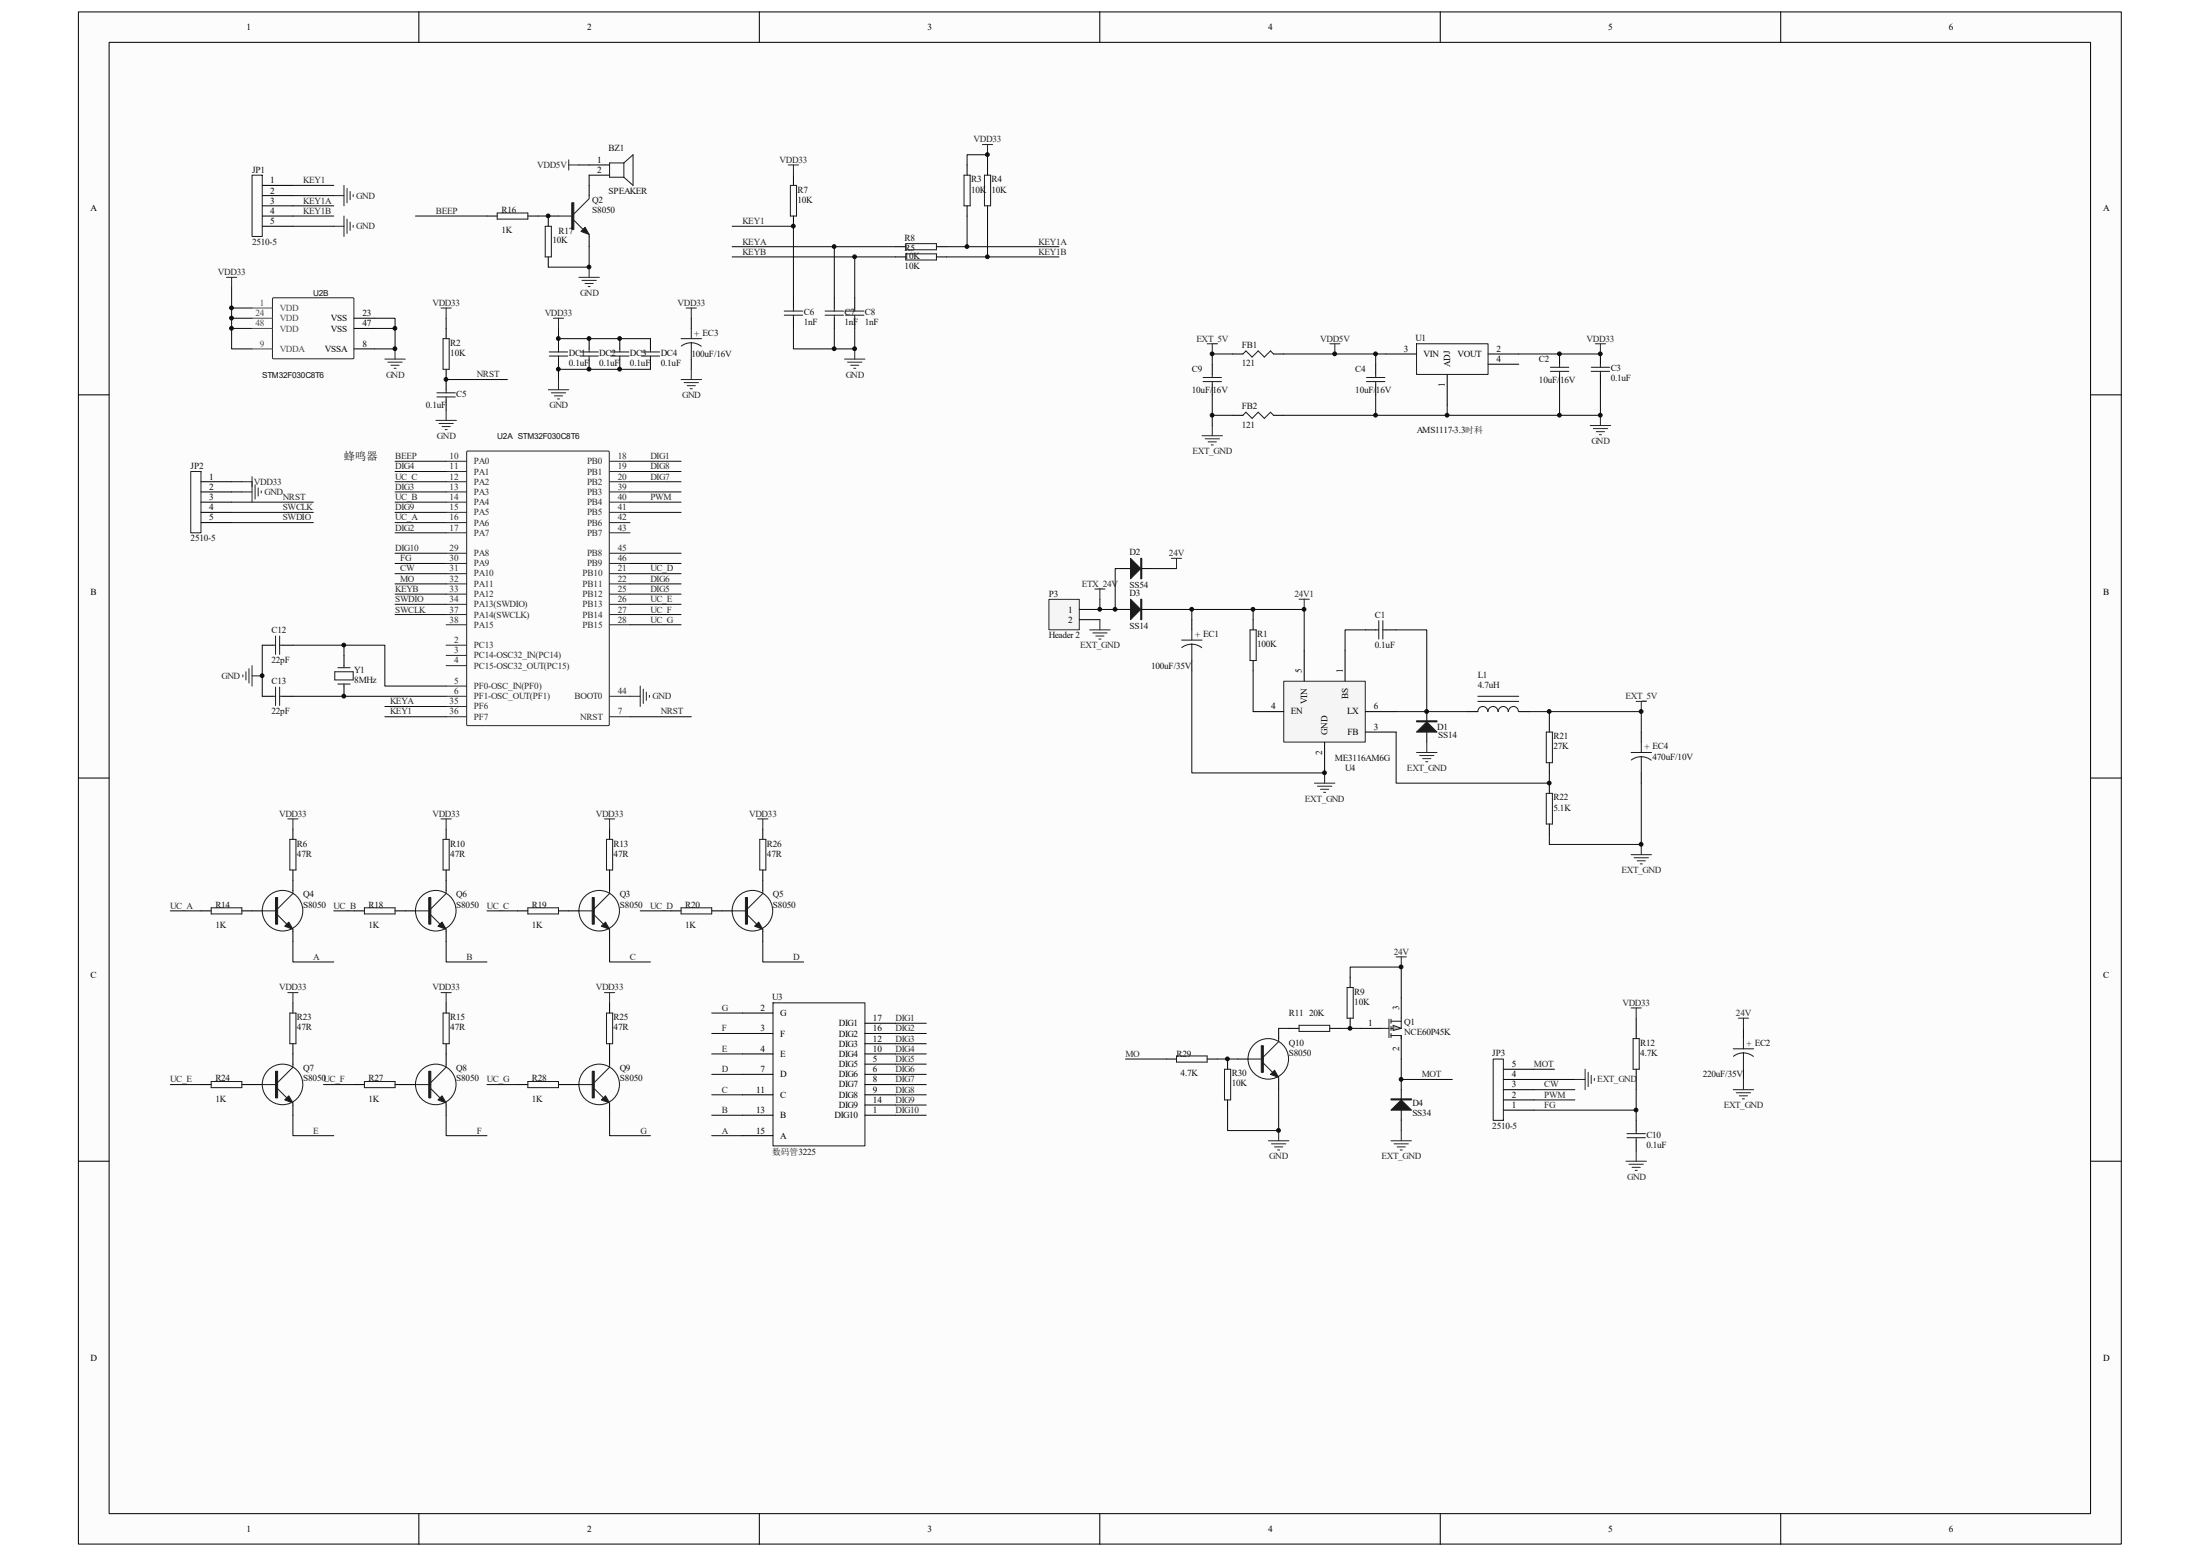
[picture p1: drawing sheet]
<svg xmlns="http://www.w3.org/2000/svg" width="297mm" height="210mm" viewBox="0 0 297 210" stroke-linecap="round" stroke-linejoin="round" font-family="sans-serif">
<path d="M10.6 1.7h275.8v206.7h-275.8z" fill="#fcfcfc"/>
<path d="M10.6 1.6h275.8v206.8h-275.8z" fill="none" stroke="#000" stroke-width=".14"/>
<path d="M14.8 5.8h267.4v198.5h-267.4z" fill="#fcfcfc"/>
<g fill="none" stroke="#000" stroke-width=".14">
<path d="M14.7 5.7h267.5v198.6h-267.5zM56.5 1.6v4.1M102.5 1.6v4.1M148.5 1.6v4.1M194.4 1.6v4.1M240.4 1.6v4.1M35.4 25h4.1M35.4 26.4h4.1M35.4 27.8h4.1M35.4 29.2h4.1M35.4 30.5h4.1M65.7 29.2h1.4"/>
<path d="M71.3 29.2h1.3M74 34.7v1.4M75.4 29.2h-1.4v1.3M79.5 25v1.4M79.5 31.9v1.4M79.5 22.3h2.8M79.5 23.6h2.8M107.1 23.6v1.4M107.1 29.2v1.3M120.9 34.7h1.4M120.9 33.3h1.4M126.4 34.7h1.4"/>
<path d="M126.4 33.3h1.4M130.6 22.3v1.3M130.6 27.8v1.4M133.3 22.3v1.3M133.3 27.8v1.4M10.6 53.3h4.1M47.8 43h2.8M47.8 44.3h2.8M47.8 47.1h2.8M60.2 44.3v1.4M60.2 49.8v2.8M60.2 54v1.4"/>
<path d="M75.4 45.7v1.4M75.4 48.5v1.3M79.5 45.7v1.4M79.5 48.5v1.3M83.7 45.7v1.4M83.7 48.5v1.3M87.8 45.7v1.4M87.8 48.5v1.3M93.3 43v1.3M93.3 48.5v1.3M107.1 40.2v1.4M107.1 43v1.3"/>
<path d="M112.6 40.2v1.4M112.6 43v1.3M115.4 40.2v1.4M115.4 43v1.3M282.3 53.3h4.1M27.1 65h4.2M27.1 66.4h4.2M27.1 67.8h4.2M27.1 69.2h4.2M27.1 70.5h4.2M35.4 87.1h1.4M35.4 94h1.4"/>
<path d="M38.2 87.1h1.3M38.2 94h1.3M46.4 88.5v1.3M46.4 92.6v1.4M151.2 82.3h1.4M154 82.3h1.4M10.6 105h4.1M39.5 111.9v1.4M39.5 117.4v2.8M60.2 111.9v1.4M60.2 117.4v2.8M82.3 111.9v1.4"/>
<path d="M82.3 117.4v2.8M103 111.9v1.4M103 117.4v2.8M282.3 105h4.1M34 122.9h1.4M39.5 125.7v1.4M39.5 135.4v1.3M54.7 122.9h1.4M60.2 125.7v1.4M60.2 135.4v1.3M76.8 122.9h1.4M82.3 125.7v1.4"/>
<path d="M82.3 135.4v1.3M97.5 122.9h1.3M100.2 136.7h4.2M100.2 139.5h4.2M103 125.7v1.4M116.8 138.1h4.1M116.8 139.5h4.1M10.6 156.7h4.1M34 146.4h1.4M39.5 140.9v2.7M39.5 149.1v1.4M54.7 146.4h1.4"/>
<path d="M60.2 140.9v2.7M60.2 149.1v1.4M76.8 146.4h1.4M82.3 140.9v2.7M82.3 149.1v1.4M100.2 142.3h4.2M100.2 145h4.2M100.2 147.8h4.2M100.2 150.5h4.2M100.2 153.3h4.2M116.8 142.3h4.1M116.8 145h4.1"/>
<path d="M116.8 143.6h4.1M116.8 147.8h4.1M116.8 150.5h4.1M116.8 140.9h4.1M116.8 146.4h4.1M116.8 149.1h4.1M282.3 156.7h4.1M56.5 204.3v4.1M102.5 204.3v4.1M148.5 204.3v4.1M194.4 204.3v4.1M240.4 204.3v4.1"/>
</g>
<g fill="none" stroke="#1c1c1c" stroke-width=".14">
<path d="M34 23.6h1.4v8.3h-1.4zM67.1 28.7h4.2v.9h-4.2zM73.6 30.5h.8v4.2h-.8zM75.4 29.2h2.1M77.5 29.7l1.2 1.3M79.5 26.4v.4l-2 2.1M79.5 31.6v.3M84.2 22l1.3-1.1v4.1l-1.3-1.1M84.2 22v1.9M84.2 22h-1.9v1.9h1.9M106.7 25h.8v4.2h-.8zM122.3 32.9h4.1v.8h-4.1z"/>
<path d="M122.3 34.3h4.1v.8h-4.1zM130.1 23.6h.9v4.2h-.9zM132.9 23.6h.8v4.2h-.8zM59 53.6h2.5M59 53h2.5M59.8 45.7h.8v4.1h-.8zM60.2 52.6v.4M60.2 53.6v.4M74.2 48.1h2.4M74.2 47.5h2.4M75.4 47.1v.4M75.4 48.1v.4"/>
<path d="M78.3 48.1h2.5M78.3 47.5h2.5M79.5 47.1v.4M79.5 48.1v.4M82.4 48.1h2.5M82.4 47.5h2.5M83.7 47.1v.4M83.7 48.1v.4M86.6 48.1h2.5M86.6 47.5h2.5M87.8 47.1v.4M87.8 48.1v.4"/>
<path d="M91.9 45.7h2.8M93.3 44.3v1.4M93.3 46.3v2.2M93.3 46.3a2.2 2.2 0 0 1 1.4 .4M93.3 46.3a2.18 2.18 0 0 0-1.3 .4M105.9 42.5h2.5M105.9 42h2.5M107.1 41.6v.4M107.1 42.5v.5M111.4 42.5h2.5M111.4 42h2.5M112.6 41.6v.4"/>
<path d="M112.6 42.5v.5M114.2 42.5h2.4M114.2 42h2.4M115.4 41.6v.4M115.4 42.5v.5M25.8 63.6h1.3v8.3h-1.3zM36.8 87.1h.4M36.8 94h.4M37.2 85.8v2.5M37.2 92.7v2.5M37.8 87.1h.4M37.8 85.8v2.5"/>
<path d="M37.8 92.7v2.5M37.8 94h.4M45.2 90.7h2.5v1.1h-2.5zM45.6 90.1h1.7M45.6 92.3h1.7M46.4 89.8v.3M46.4 92.3v.3M39.1 113.3h.9v4.1h-.9zM59.8 113.3h.8v4.1h-.8zM81.9 113.3h.8v4.1h-.8zM102.6 113.3h.8v4.1h-.8zM35.4 122.9h2.1"/>
<path d="M37.5 123.5l1.2 1.2M39.1 136.7h.9v4.2h-.9zM39.5 120.2v.4l-2 2.1M39.5 125.4v.3M56.1 122.9h2.1M58.2 123.5l1.2 1.2M59.8 136.7h.8v4.2h-.8zM60.2 120.2v.4l-2 2.1M60.2 125.4v.3M78.2 122.9h2M80.2 123.5l1.3 1.2M81.9 136.7h.8v4.2h-.8z"/>
<path d="M82.3 120.2v.4l-2.1 2.1M82.3 125.4v.3M98.8 122.9h2.1M100.9 123.5l1.3 1.2M103 120.2v.4l-2.1 2.1M103 125.4v.3M104.4 135.4h12.4v19.3h-12.4zM35.4 146.4h2.1M37.5 146.9l1.2 1.3M39.5 143.6v.4l-2 2.1M39.5 148.9v.2M56.1 146.4h2.1"/>
<path d="M58.2 146.9l1.2 1.3M60.2 143.6v.4l-2 2.1M60.2 148.9v.2M78.2 146.4h2M80.2 146.9l1.3 1.3M82.3 143.6v.4l-2.1 2.1M82.3 148.9v.2"/>
<circle cx="38.1" cy="122.9" r="2.74"/>
<circle cx="58.8" cy="122.9" r="2.74"/>
<circle cx="80.9" cy="122.9" r="2.74"/>
<circle cx="101.6" cy="122.9" r="2.74"/>
<circle cx="38.1" cy="146.4" r="2.74"/>
<circle cx="58.8" cy="146.4" r="2.74"/>
<circle cx="80.9" cy="146.4" r="2.74"/>
</g>
<g fill="none" stroke="#262626" stroke-width=".14">
<path d="M132.6 19.5h1.4M133.3 19.5v1.4M30.6 37.4h1.4M31.3 37.4v1.4M45.1 26.4h1.3M45.1 30.5h1.3M46.4 25v2.8M46.4 29.2v2.7M46.9 25.4v2M46.9 29.6v1.9M47.3 25.8v1.2M47.3 30v1.1"/>
<path d="M47.7 26.3v.2M47.7 30.4v.3M76.8 22.3h1.4M76.8 21.6v1.4M78.2 37.4h2.7M78.6 37.8h1.9M79 38.3h1.1M79.4 38.7h.3M79.5 36.1v1.3M106.4 22.3h1.4M107.1 22.3v1.3M52 48.5h2.7"/>
<path d="M52.4 48.9h1.9M52.8 49.3h1.1M53.2 49.7h.3M53.3 47.1v1.4M58.9 56.7h2.7M59.3 57.2h1.9M59.5 41.6h1.4M59.7 57.6h1.1M60.1 58h.3M60.2 41.6v1.4M60.2 55.4v1.3M74 52.6h2.8"/>
<path d="M74.4 53h2M74.7 43h1.4M74.8 53.4h1.2M75.3 53.8h.2M75.4 43v1.3M75.4 51.2v1.4M91.9 51.2h2.8M92.4 51.6h1.9M92.6 41.6h1.4M92.8 52.1h1.1M93.2 52.5h.3M93.3 41.6v1.4"/>
<path d="M93.3 49.8v1.4M114 48.5h2.8M114.4 48.9h2M114.8 49.3h1.1M115.3 49.7h.2M115.4 47.1v1.4M32.6 65h1.4M32.6 66.4h1.4M34 64.3v3.5M34.4 65.4v2M34.9 65.8v1.2M35.3 66.3v.2"/>
<path d="M32.8 91.1v.3M33.2 90.7v1.1M33.6 90.3v1.9M34 89.8v2.8M34 91.2h1.4M85.1 94h1.3M86.4 92.6v2.8M86.8 93v1.9M87.3 93.4v1.1M87.7 93.8v.3M38.9 110.5h1.3M39.5 110.5v1.4"/>
<path d="M59.5 110.5h1.4M60.2 110.5v1.4M81.6 110.5h1.4M82.3 110.5v1.4M102.3 110.5h1.4M103 110.5v1.4M38.9 134h1.3M39.5 134v1.4M59.5 134h1.4M60.2 134v1.4M81.6 134h1.4M82.3 134v1.4"/>
</g>
<g fill="none" stroke="#0e0e0e" stroke-width=".14">
<path d="M31.3 38.8v8.3h2.7M39.5 25h5.6M39.5 26.4h5.6M39.5 27.8h5.6M39.5 29.2h5.6M39.5 30.5h5.6M56.1 29.2h9.6M72.6 29.2h1.4M78.2 22.3h1.3M79.5 33.3v2.8h-5.5M79.5 23.6v1.4M98.8 30.5h8.3v9.7"/>
<path d="M98.8 33.3h22.1M98.8 34.7h22.1M112.6 33.3v6.9M115.4 34.7v5.5M127.8 33.3h15.2M127.8 34.7h15.2M130.6 22.3v-1.4h2.7v1.4M130.6 29.2v4.1M133.3 29.2v5.5M31.3 44.3h2.7M31.3 43h2.7M31.3 41.6h2.7"/>
<path d="M50.6 43h2.7v4.1h-2.7M50.6 44.3h2.7M60.2 43v1.3M60.2 51.2h8.3M75.4 44.3v1.4h12.4M87.8 49.8h-12.4v1.4M107.1 44.3v2.8h5.5M112.6 44.3v2.8h2.8v-2.8M31.3 66.4h1.3M31.3 65h1.3M31.3 67.8h11M31.3 69.2h11"/>
<path d="M31.3 70.5h11M53.3 66.4h6.9M53.3 65h6.9M53.3 67.8h6.9M53.3 69.2h6.9M53.3 70.5h6.9M53.3 71.9h6.9M53.3 74.7h6.9M53.3 62.3h6.9M53.3 63.6h6.9M53.3 76.1h6.9M53.3 78.8h6.9"/>
<path d="M53.3 77.4h6.9M85.1 66.4h6.8M85.1 65h6.8M85.1 62.3h6.8M85.1 63.6h6.8M85.1 76.1h6.8M85.1 78.8h6.8M85.1 77.4h6.8M35.4 87.1v6.9M39.5 87.1h12.5v5.5h8.2M39.5 94h20.7M46.4 87.1v1.4"/>
<path d="M52 95.4h8.2M53.3 81.6h6.9M53.3 82.9h6.9M53.3 80.2h6.9M85.1 96.7h8.2M85.1 81.6h6.8M85.1 80.2h6.8M39.5 127.1v2.7h5.6M45.1 122.9h2.7M60.2 127.1v2.7h5.5M65.7 122.9h4.2M82.3 127.1v2.7h5.5"/>
<path d="M86.4 122.9h4.2M96.1 139.5h4.1M96.1 136.7h4.1M103 127.1v2.7h5.5M120.9 139.5h4.1M120.9 138.1h4.1M39.5 150.5v2.8h5.6M43.7 146.4h4.1M60.2 150.5v2.8h5.5M65.7 146.4h4.2M82.3 150.5v2.8h5.5M96.1 147.8h4.1"/>
<path d="M96.1 153.3h4.1M96.1 145h4.1M96.1 150.5h4.1M96.1 142.3h4.1M120.9 146.4h4.1M120.9 147.8h4.1M120.9 145h4.1M120.9 150.5h4.1M120.9 142.3h4.1M120.9 140.9h4.1M120.9 143.6h4.1M120.9 149.1h4.1"/>
</g>
<g fill="none" stroke="#292929" stroke-width=".14">
<path d="M36.8 40.2h10.9v8.2h-10.9zM60.2 62.3h2.8M60.2 63.6h2.8M60.2 65h2.8M60.2 66.4h2.8M60.2 67.8h2.8M60.2 69.2h2.8M60.2 70.5h2.8M60.2 71.9h2.8M60.2 74.7h2.8M60.2 76.1h2.8M60.2 77.4h2.8"/>
<path d="M60.2 78.8h2.8M63 60.9h19.2v37h-19.2zM82.3 62.3h2.8M82.3 63.6h2.8M82.3 65h2.8M82.3 66.4h2.8M82.3 67.8h2.8M82.3 69.2h2.8M82.3 70.5h2.8M82.3 71.9h2.8M82.3 74.7h2.8M82.3 76.1h2.8"/>
<path d="M82.3 77.4h2.8M82.3 78.8h2.8M60.2 80.2h2.8M60.2 81.6h2.8M60.2 82.9h2.8M60.2 84.3h2.8M60.2 87.1h2.8M60.2 88.5h2.8M60.2 89.8h2.8M60.2 94h2.8M60.2 96.7h2.8M60.2 92.6h2.8"/>
<path d="M60.2 95.4h2.8M82.3 80.2h2.8M82.3 81.6h2.8M82.3 82.9h2.8M82.3 84.3h2.8M82.3 94h2.8M82.3 96.7h2.8"/>
</g>
<path d="M34 41.6h2.8M34 43h2.8M34 44.3h2.8M34 47.1h2.8" fill="none" stroke="#4c4c4c" stroke-width=".14"/>
<g fill="#1c1c1c" stroke="#1c1c1c" stroke-width=".14">
<path d="M78.4 31.2l.6-.5 .5 .9z"/>
<path d="M81.2 125l.5-.5 .6 .9z"/>
<path d="M39 124.5l.5 .9-1.1-.4z"/>
<path d="M101.9 125l.5-.5 .6 .9z"/>
<path d="M59.1 125l.6-.5 .5 .9z"/>
<path d="M39 147.9l.5 1-1.1-.4z"/>
<path d="M59.1 148.5l.6-.6 .5 1z"/>
<path d="M81.7 147.9l.6 1-1.1-.4z"/>
<path d="M152.6 80.9l1.4 1.4-1.4 1.3z"/>
<path d="M77.2 27.4h.3v3.6h-.3z" fill-rule="evenodd"/>
<path d="M80 121.2h.2v3.5h-.2z" fill-rule="evenodd"/>
<path d="M37.2 121.2h.3v3.5h-.3z" fill-rule="evenodd"/>
<path d="M100.6 121.2h.3v3.5h-.3z" fill-rule="evenodd"/>
<path d="M57.9 121.2h.3v3.5h-.3z" fill-rule="evenodd"/>
<path d="M37.2 144.6h.3v3.6h-.3z" fill-rule="evenodd"/>
<path d="M57.9 144.6h.3v3.6h-.3z" fill-rule="evenodd"/>
<path d="M80 144.6h.2v3.6h-.2z" fill-rule="evenodd"/>
<path d="M154 80.9h.1v2.7h-.1z" fill-rule="evenodd"/>
</g>
<path d="M173.4 92h10.9v8.2h-10.9z" fill="#f5f5f5"/>
<path d="M147.8 79.5h1.4M148.5 79.5v1.4M158.1 75.4h1.4M158.8 75.4v1.3M173.3 91.9h11v8.3h-11z" fill="none" stroke="#262626" stroke-width=".14"/>
<g fill="none" stroke="#000" stroke-width=".14">
<path d="M160.9 83.6v1.4M160.9 89.2v1.3M169.2 96h4.1M169.2 83.6v1.4M169.2 89.2v1.3M176.1 87.8v4.1M181.6 87.8v4.1M184.3 96h4.2M184.3 98.8h4.2M184.3 85h1.4M187.1 85h1.4M192.6 96v1.4"/>
<path d="M192.6 98.8v1.4M198.1 96h1.4M205 96h1.4M209.2 97.4v1.4M221.6 98.8v1.4M178.8 100.2v4.1M209.2 102.9v1.4M209.2 105.7v1.4M209.2 111.2v1.4M221.6 104.3v1.4"/>
</g>
<g fill="none" stroke="#1c1c1c" stroke-width=".14">
<path d="M159.5 86.4h2.8M160.9 85v1.4M160.9 86.9v2.3M160.9 86.9a2.2 2.2 0 0 1 1.3 .5M160.9 86.9a2.18 2.18 0 0 0-1.4 .5M168.8 85h.8v4.2h-.8zM185.7 85h.4M186.1 83.8v2.5M186.7 85h.4M186.7 83.8v2.5M199.5 94.7h5.5M199.5 94h5.5"/>
<path d="M200.9 96a.67 .67 0 0 0-.7-.6 .67 .67 0 0 0-.7 .6M202.2 96a.67 .67 0 0 0-.6-.6 .67 .67 0 0 0-.7 .6M203.6 96a.67 .67 0 0 0-.7-.6 .67 .67 0 0 0-.6 .6M205 96a.67 .67 0 0 0-.7-.6 .67 .67 0 0 0-.6 .6M208.8 98.8h.8v4.1h-.8zM208.8 107.1h.8v4.1h-.8zM220.2 101.6h2.8M221.6 100.2v1.4M221.6 102.1v2.2M221.6 102.1a2.2 2.2 0 0 1 1.3 .5M221.6 102.1a2.18 2.18 0 0 0-1.4 .5"/>
</g>
<path d="M155.4 82.3h20.7v5.5M160.9 90.5v13.8h17.9M169.2 82.3v1.3M169.2 90.5v5.5M184.3 85h-2.7v2.8M188.5 85h4.1v11M188.5 98.8v6.9h20.7v-1.4M188.5 96h9.6M206.4 96h2.8v1.4M209.2 96h12.4v2.8M221.6 105.7v8.3h-12.4v-1.4" fill="none" stroke="#0e0e0e" stroke-width=".14"/>
<g fill="#1c1c1c" stroke="#1c1c1c" stroke-width=".14">
<path d="M191.2 98.8l1.4-1.4 1.4 1.4z"/>
<path d="M191.2 97.3h2.8v.1h-2.8z" fill-rule="evenodd"/>
</g>
<path d="M141.6 80.9h4.1v4.1h-4.1z" fill="#f5f5f5"/>
<g fill="none" stroke="#262626" stroke-width=".14">
<path d="M162.3 58.8h2.7M162.7 59.2h1.9M163 46.4h1.3M163.1 59.6h1.1M163.7 46.4v1.4M163.7 57.4v1.4M163.5 60.1h.3M141.6 80.9h4.1v4.1h-4.1zM147.1 85h2.8M147.5 85.4h2M147.9 85.8h1.1M148.4 86.3h.2"/>
<path d="M148.5 83.6v1.4M175.4 80.9h1.4M176.1 80.9v1.4M220.9 94.7h1.4M221.6 94.7v1.3M177.5 105.7h2.7M177.9 106.1h1.9M178.3 106.5h1.1M178.7 106.9h.3M178.8 104.3v1.4M191.2 101.6h2.8M191.7 102h1.9"/>
<path d="M192.1 102.4h1.1M192.5 102.8h.3M192.6 100.2v1.4M220.2 115.4h2.8M220.6 115.8h1.9M221 116.2h1.1M221.4 116.6h.3M221.6 114v1.4M220.2 136h1.4M220.9 136v1.4M234.7 137.4h1.4M235.4 137.4v1.4"/>
<path d="M171.2 154h2.8M171.7 154.4h1.9M172.1 154.8h1.1M172.5 155.2h.3M172.6 152.6v1.4M234 147.1h2.8M234.4 147.5h1.9M234.8 147.9h1.1M235.2 148.3h.3M235.4 145.7v1.4"/>
</g>
<g fill="none" stroke="#000" stroke-width=".14">
<path d="M163.7 49.2v1.3M163.7 51.9v1.4M166.4 47.8h1.4M166.4 56.1h1.4M171.9 47.8h1.4M171.9 56.1h1.4M151.2 76.7h1.4M154 76.7h1.4M145.7 82.3h2.8M145.7 83.6h2.8M27.1 122.9h1.4M32.6 122.9h1.4"/>
<path d="M47.8 122.9h1.4M53.3 122.9h1.4M69.9 122.9h1.4M75.4 122.9h1.4M90.6 122.9h1.3M96.1 122.9h1.4M172.6 138.8v1.4M174 138.8h1.4M179.5 138.8h1.4M182.3 131.9v1.4M182.3 137.4v1.4M183.7 138.8h2.7"/>
<path d="M189.2 134.7v2.7M220.9 137.4v2.8M235.4 138.8v1.4M27.1 146.4h1.4M32.6 146.4h1.4M47.8 146.4h1.4M53.3 146.4h1.4M69.9 146.4h1.4M75.4 146.4h1.4M157.5 142.9h1.3M163 142.9h1.3M165.7 142.9v1.4"/>
<path d="M165.7 148.5v1.3M167.1 142.9h1.4M172.6 145.7v1.4M189.2 140.2v2.7M189.2 147.1v1.4M189.2 149.8v1.4M203 149.8h4.1M203 148.5h4.1M203 147.1h4.1M203 145.7h4.1M203 144.3h4.1M220.9 144.3v2.8"/>
<path d="M235.4 144.3v1.4"/>
</g>
<g fill="none" stroke="#1c1c1c" stroke-width=".14">
<path d="M162.4 51.5h2.5M162.4 51h2.5M163.7 50.5v.5M163.7 51.5v.4M167.8 47.8l.4-.4 .8 .8 .9-.8 .8 .8 .8-.8 .4 .4M167.8 56.1l.4-.5 .8 .9 .9-.9 .8 .9 .8-.9 .4 .5M28.5 122.5h4.1v.9h-4.1zM49.2 122.5h4.1v.9h-4.1zM71.3 122.5h4.1v.9h-4.1zM91.9 122.5h4.2v.9h-4.2zM175.4 138.4h4.1v.8h-4.1zM181.9 133.3h.8v4.1h-.8z"/>
<path d="M186.4 138.8h1.1M187.5 137.6v2.4M187.8 139.8h1.4v.4M187.8 137.8h1.4M187.8 137.6v.5M187.8 138.5v.6M187.8 139.5v.5M189.2 137.4v1.4h-1.4M28.5 146h4.1v.8h-4.1zM49.2 146h4.1v.8h-4.1zM71.3 146h4.1v.8h-4.1zM158.8 142.5h4.2v.9h-4.2z"/>
<path d="M165.3 144.3h.8v4.2h-.8zM168.5 142.9h2.1M170.6 143.5l1.2 1.2M172.6 140.2v.4l-2 2.1M172.6 145.4v.3M201.6 142.9h1.4v8.3h-1.4zM220.5 140.2h.8v4.1h-.8zM234 141.6h2.8M235.4 142.1a2.18 2.18 0 0 1 1.3 .5M235.4 142.1a2.18 2.18 0 0 0-1.4 .5M235.4 140.2v1.4M235.4 142.1v2.2"/>
<circle cx="171.2" cy="142.9" r="2.74"/>
</g>
<g fill="none" stroke="#0e0e0e" stroke-width=".14">
<path d="M163.7 53.3v2.8h2.7M163.7 56.1v1.3M166.4 47.8h-2.7v1.4M173.3 47.8h13.8M85.1 74.7h6.8M85.1 67.8h6.8M151.2 76.7h-.6v5.6M155.4 76.7h3.4M52 96.7h8.2M85.1 82.9h6.8M85.1 84.3h6.8M148.5 80.9v1.4h2.7"/>
<path d="M160.9 82.3v1.3M23 122.9h4.1M172.6 138.8h1.4M180.9 138.8h2.8M23 146.4h4.1M151.9 142.9h5.6M164.3 142.9h2.8M172.6 147.1v5.5h-6.9v-2.8M189.2 145.7h6.9M189.2 142.9v4.2M189.2 151.2v1.4M207.1 144.3h2.8"/>
<path d="M207.1 145.7h5.5M207.1 147.1h5.5M207.1 148.5h5.5"/>
</g>
<g fill="#1c1c1c" stroke="#1c1c1c" stroke-width=".14">
<path d="M152.6 75.4l1.4 1.3-1.4 1.4z"/>
<path d="M172.1 144.5l.5 .9-1.1-.4z"/>
<path d="M187.8 149.8l1.4-1.3 1.4 1.3z"/>
<path d="M154 75.4h.1v2.7h-.1z" fill-rule="evenodd"/>
<path d="M170.3 141.1h.3v3.6h-.3z" fill-rule="evenodd"/>
<path d="M187.8 148.3h2.8v.2h-2.8z" fill-rule="evenodd"/>
</g>
<path d="M188.1 138.4l1.1 .4-1.1 .3z" fill="#c0c0c0" stroke="#1c1c1c" stroke-width=".14"/>
<path d="M173.3 56.1h12.4M185.7 53.3v2.8h9.7M185.7 47.8v1.4M205 47.8h11.1M210.5 51.9v4.2M216.1 51.9v4.2h-20.7v-1.4M85.1 69.2h6.8M182.3 131.9v-1.4h6.9v4.2M207.1 149.8h13.8v1.4M220.9 147.1v2.7" fill="none" stroke="#0e0e0e" stroke-width=".14"/>
<g fill="none" stroke="#262626" stroke-width=".14">
<path d="M179.5 46.4h1.4M180.2 46.4v1.4M214.7 57.4h2.7M215.1 57.8h1.9M215.4 46.4h1.4M215.5 58.3h1.1M215.9 58.7h.3M216.1 46.4v1.4M216.1 56.1v1.3M188.5 129.1h1.4M189.2 129.1v1.4M187.8 154h2.8"/>
<path d="M188.2 154.4h1.9M188.6 154.8h1.1M189 155.2h.3M189.2 152.6v1.4M212.6 145.7h1.4M214 144.3v2.8M214.4 144.7v2M214.8 145.1v1.2M215.2 145.6v.2M219.5 156.7h2.8M219.9 157.1h2M220.3 157.6h1.1"/>
<path d="M220.8 158h.2M220.9 155.4v1.3"/>
</g>
<path d="M185.7 49.2v1.3M185.7 51.9v1.4M187.1 47.8h4.1M195.4 50.5v4.2M200.9 47.8h4.1M200.9 49.2h4.1M210.5 47.8v1.4M210.5 50.5v1.4M216.1 47.8v1.4M216.1 50.5v1.4M220.9 151.2v1.4M220.9 154v1.4" fill="none" stroke="#000" stroke-width=".14"/>
<g fill="none" stroke="#1c1c1c" stroke-width=".14">
<path d="M184.5 51.5h2.5M184.5 51h2.5M185.7 50.5v.5M185.7 51.5v.4M191.2 46.4h9.7v4.1h-9.7zM209.3 50.1h2.5M209.3 49.6h2.5M210.5 49.2v.4M210.5 50.1v.4M214.8 50.1h2.5M214.8 49.6h2.5M216.1 49.2v.4"/>
<path d="M216.1 50.1v.4M219.7 153h2.4M219.7 153.6h2.4M220.9 152.6v.4M220.9 153.6v.4"/>
</g>
<g fill="#0e0e0e" stroke="#0e0e0e" stroke-width=".14">
<circle cx="31.2" cy="44.3" r=".26"/>
<circle cx="31.2" cy="42.9" r=".26"/>
<circle cx="31.2" cy="41.6" r=".26"/>
<circle cx="35.4" cy="91.2" r=".26"/>
<circle cx="46.4" cy="94" r=".26"/>
<circle cx="46.4" cy="87.1" r=".26"/>
<circle cx="53.3" cy="47.1" r=".26"/>
<circle cx="53.3" cy="44.3" r=".26"/>
<circle cx="60.2" cy="51.2" r=".26"/>
<circle cx="74" cy="29.1" r=".26"/>
<circle cx="75.4" cy="49.8" r=".26"/>
<circle cx="75.4" cy="45.7" r=".26"/>
<circle cx="79.5" cy="49.8" r=".26"/>
<circle cx="79.5" cy="45.7" r=".26"/>
<circle cx="79.5" cy="36" r=".26"/>
<circle cx="83.7" cy="49.8" r=".26"/>
<circle cx="83.7" cy="45.7" r=".26"/>
<circle cx="107.1" cy="30.5" r=".26"/>
<circle cx="112.6" cy="47.1" r=".26"/>
<circle cx="112.6" cy="33.3" r=".26"/>
<circle cx="115.4" cy="47.1" r=".26"/>
<circle cx="115.4" cy="34.7" r=".26"/>
<circle cx="130.5" cy="33.3" r=".26"/>
<circle cx="133.3" cy="34.7" r=".26"/>
<circle cx="133.3" cy="20.9" r=".26"/>
<circle cx="148.5" cy="82.2" r=".26"/>
<circle cx="150.5" cy="82.2" r=".26"/>
<circle cx="160.9" cy="82.2" r=".26"/>
<circle cx="163.6" cy="56" r=".26"/>
<circle cx="163.6" cy="47.8" r=".26"/>
<circle cx="165.7" cy="142.9" r=".26"/>
<circle cx="169.2" cy="82.2" r=".26"/>
<circle cx="172.6" cy="152.6" r=".26"/>
<circle cx="176" cy="82.2" r=".26"/>
<circle cx="178.8" cy="104.3" r=".26"/>
<circle cx="180.2" cy="47.8" r=".26"/>
<circle cx="182.3" cy="138.8" r=".26"/>
<circle cx="185.7" cy="56" r=".26"/>
<circle cx="185.7" cy="47.8" r=".26"/>
<circle cx="189.2" cy="145.7" r=".26"/>
<circle cx="189.2" cy="130.5" r=".26"/>
<circle cx="192.6" cy="96" r=".26"/>
<circle cx="195.4" cy="56" r=".26"/>
<circle cx="209.1" cy="105.7" r=".26"/>
<circle cx="209.1" cy="96" r=".26"/>
<circle cx="210.5" cy="56" r=".26"/>
<circle cx="210.5" cy="47.8" r=".26"/>
<circle cx="216" cy="56" r=".26"/>
<circle cx="216" cy="47.8" r=".26"/>
<circle cx="220.9" cy="149.8" r=".26"/>
<circle cx="221.6" cy="114" r=".26"/>
<circle cx="221.6" cy="96" r=".26"/>
</g>
<text font-size="1.5" fill="#0e0e0e" x="46.4" y="62.1">蜂鸣器</text>
<g font-size="1.2">
<text x="33.3" y="4.1">1</text>
<text x="79.2" y="4.1">2</text>
<text x="125.2" y="4.1">3</text>
<text x="171.2" y="4.1">4</text>
<text x="217.1" y="4.1">5</text>
<text x="263.1" y="4.1">6</text>
<text x="80.6" y="22">1</text>
<text x="80.6" y="23.4">2</text>
<text x="12.2" y="28.5">A</text>
<text x="36.5" y="24.7">1</text>
<text x="36.5" y="26.1">2</text>
<text x="36.5" y="27.5">3</text>
<text x="36.5" y="28.9">4</text>
<text x="283.9" y="28.5">A</text>
<text x="36.5" y="30.3">5</text>
<text x="43.9" y="47.5">VSSA</text>
<text x="44.7" y="43.3">VSS</text>
<text x="44.7" y="44.7">VSS</text>
<text x="48.9" y="42.7">23</text>
<text x="48.9" y="44">47</text>
<text x="48.9" y="46.8">8</text>
<text x="189.5" y="47.5">3</text>
<text x="202" y="47.5">2</text>
<text x="192.2" y="48.2">VIN</text>
<text x="195.1" y="52.3" transform="rotate(-90 195.1 52.3)">1</text>
<text x="195.8" y="49.6" transform="rotate(-90 195.8 49.6)">ADJ</text>
<text x="196.8" y="48.2">VOUT</text>
<text x="202" y="48.9">4</text>
<text x="28.2" y="64.7">1</text>
<text x="28.2" y="66.1">2</text>
<text x="28.2" y="67.5">3</text>
<text x="28.2" y="68.9">4</text>
<text x="28.2" y="70.2">5</text>
<text x="12.2" y="80.3">B</text>
<text x="144.2" y="82.7">1</text>
<text x="283.9" y="80.3">B</text>
<text x="144.2" y="84">2</text>
<text x="171.6" y="95.8">4</text>
<text x="175.8" y="90.8" transform="rotate(-90 175.8 90.8)">5</text>
<text x="176.5" y="95.1" transform="rotate(-90 176.5 95.1)">VIN</text>
<text x="181.3" y="90.8" transform="rotate(-90 181.3 90.8)">1</text>
<text x="182" y="94.4" transform="rotate(-90 182 94.4)">BS</text>
<text x="185.5" y="95.8">6</text>
<text x="174.3" y="96.4">EN</text>
<text x="178.5" y="101.9" transform="rotate(-90 178.5 101.9)">2</text>
<text x="179.2" y="99.2" transform="rotate(-90 179.2 99.2)">GND</text>
<text x="181.9" y="96.4">LX</text>
<text x="181.9" y="99.2">FB</text>
<text x="185.5" y="98.5">3</text>
<text x="12.2" y="132">C</text>
<text x="283.9" y="132">C</text>
<text x="102.7" y="136.4">2</text>
<text x="105.3" y="137.1">G</text>
<text x="117.9" y="137.8">17</text>
<text x="188.9" y="136.3" transform="rotate(-90 188.9 136.3)">3</text>
<text x="102.7" y="141.9">4</text>
<text x="102.7" y="139.2">3</text>
<text x="105.3" y="142.7">E</text>
<text x="105.3" y="139.9">F</text>
<text x="113.2" y="138.5">DIG1</text>
<text x="113.2" y="139.9">DIG2</text>
<text x="113.2" y="142.7">DIG4</text>
<text x="113.2" y="141.3">DIG3</text>
<text x="117.9" y="143.3">5</text>
<text x="117.9" y="139.2">16</text>
<text x="117.9" y="141.9">10</text>
<text x="117.9" y="140.6">12</text>
<text x="184.7" y="138.5">1</text>
<text x="188.9" y="141.9" transform="rotate(-90 188.9 141.9)">2</text>
<text x="102.1" y="147.5">11</text>
<text x="102.7" y="144.7">7</text>
<text x="105.3" y="145.4">D</text>
<text x="105.3" y="148.2">C</text>
<text x="113.2" y="144">DIG5</text>
<text x="113.2" y="145.4">DIG6</text>
<text x="113.2" y="146.8">DIG7</text>
<text x="113.2" y="148.2">DIG8</text>
<text x="113.2" y="149.6">DIG9</text>
<text x="117.9" y="144.7">6</text>
<text x="117.9" y="146.1">8</text>
<text x="117.9" y="147.5">9</text>
<text x="117.9" y="148.8">14</text>
<text x="204.1" y="149.6">1</text>
<text x="204.1" y="148.2">2</text>
<text x="204.1" y="146.8">3</text>
<text x="204.1" y="145.4">4</text>
<text x="204.1" y="144">5</text>
<text x="102.1" y="150.2">13</text>
<text x="102.1" y="153">15</text>
<text x="105.3" y="150.9">B</text>
<text x="105.3" y="153.7">A</text>
<text x="112.6" y="150.9">DIG10</text>
<text x="117.9" y="150.2">1</text>
<text x="12.2" y="183.7">D</text>
<text x="283.9" y="183.7">D</text>
<text x="33.3" y="206.8">1</text>
<text x="79.2" y="206.8">2</text>
<text x="125.2" y="206.8">3</text>
<text x="171.2" y="206.8">4</text>
<text x="217.1" y="206.8">5</text>
<text x="263.1" y="206.8">6</text>
</g>
<g font-size="1.2" fill="#0e0e0e">
<text x="34" y="23.4">JP1</text>
<text x="82.2" y="20.4">BZ1</text>
<text x="67.7" y="28.7">R16</text>
<text x="80" y="27.3">Q2</text>
<text x="80" y="28.7">S8050</text>
<text x="82.2" y="26.2">SPEAKER</text>
<text x="107.7" y="26">R7</text>
<text x="107.7" y="27.3">10K</text>
<text x="131.1" y="24.6">R3</text>
<text x="131.1" y="26">10K</text>
<text x="133.9" y="24.6">R4</text>
<text x="133.9" y="26">10K</text>
<text x="34" y="33">2510-5</text>
<text x="67.7" y="31.5">1K</text>
<text x="74.6" y="32.9">10K</text>
<text x="75.4" y="31.6">R17</text>
<text x="122.1" y="33.8">R5</text>
<text x="122.1" y="32.5">R8</text>
<text x="122.1" y="34.9">10K</text>
<text x="122.1" y="36.3">10K</text>
<text x="60.8" y="46.7">R2</text>
<text x="93.7" y="45.4">+ EC3</text>
<text x="108.5" y="42.5">C6</text>
<text x="108.5" y="43.9">1nF</text>
<text x="114" y="42.5">C7</text>
<text x="114" y="43.9">1nF</text>
<text x="116.8" y="42.5">C8</text>
<text x="116.8" y="43.9">1nF</text>
<text x="167.6" y="46.9">FB1</text>
<text x="191.1" y="46">U1</text>
<text x="60.8" y="48">10K</text>
<text x="61.6" y="53.6">C5</text>
<text x="76.8" y="48">DC1</text>
<text x="76.8" y="49.4">0.1uF</text>
<text x="80.9" y="48">DC2</text>
<text x="80.9" y="49.4">0.1uF</text>
<text x="85" y="48">DC3</text>
<text x="85" y="49.4">0.1uF</text>
<text x="89.2" y="48">DC4</text>
<text x="89.2" y="49.4">0.1uF</text>
<text x="93.3" y="48.2">100uF/16V</text>
<text x="160.9" y="50.2">C9</text>
<text x="160.9" y="53">10uF/16V</text>
<text x="167.6" y="49.4">121</text>
<text x="183" y="50.2">C4</text>
<text x="183" y="53">10uF/16V</text>
<text x="207.8" y="48.9">C2</text>
<text x="207.8" y="51.6">10uF/16V</text>
<text x="217.5" y="50.1">C3</text>
<text x="217.5" y="51.5">0.1uF</text>
<text x="57.5" y="55.1">0.1uF</text>
<text x="167.6" y="55.2">FB2</text>
<text x="167.6" y="57.7">121</text>
<text x="191.3" y="58.5">AMS1117-3.3时科</text>
<text x="25.7" y="63.3">JP2</text>
<text x="25.7" y="73">2510-5</text>
<text x="152.5" y="74.9">D2</text>
<text x="141.6" y="80.6">P3</text>
<text x="152.5" y="80.4">D3</text>
<text x="152.5" y="79.3">SS54</text>
<text x="185.6" y="83.4">C1</text>
<text x="36.7" y="85.4">C12</text>
<text x="36.7" y="89.5">22pF</text>
<text x="141.6" y="86.1">Header 2</text>
<text x="152.5" y="84.9">SS14</text>
<text x="161.3" y="86.1">+ EC1</text>
<text x="169.7" y="86">R1</text>
<text x="169.7" y="87.3">100K</text>
<text x="185.6" y="87.5">0.1uF</text>
<text x="36.7" y="92.3">C13</text>
<text x="47.8" y="90.8">Y1</text>
<text x="47.8" y="92.2">8MHz</text>
<text x="155.4" y="90.3">100uF/35V</text>
<text x="199.5" y="91.5">L1</text>
<text x="199.5" y="92.9">4.7uH</text>
<text x="36.7" y="96.4">22pF</text>
<text x="194" y="98.5">D1</text>
<text x="194.1" y="99.6">SS14</text>
<text x="209.7" y="99.7">R21</text>
<text x="209.7" y="101.1">27K</text>
<text x="222" y="101.3">+ EC4</text>
<text x="180.2" y="102.7">ME3116AM6G</text>
<text x="181.6" y="104">U4</text>
<text x="223.1" y="102.5">470uF/10V</text>
<text x="209.7" y="108">R22</text>
<text x="209.7" y="109.4">5.1K</text>
<text x="40.1" y="114.3">R6</text>
<text x="40.1" y="115.6">47R</text>
<text x="60.8" y="114.3">R10</text>
<text x="60.8" y="115.6">47R</text>
<text x="82.8" y="114.3">R13</text>
<text x="82.8" y="115.6">47R</text>
<text x="103.5" y="114.3">R26</text>
<text x="103.5" y="115.6">47R</text>
<text x="29.1" y="122.5">R14</text>
<text x="29.1" y="125.3">1K</text>
<text x="40.9" y="121.1">Q4</text>
<text x="40.9" y="122.5">S8050</text>
<text x="49.7" y="122.5">R18</text>
<text x="49.7" y="125.3">1K</text>
<text x="61.6" y="121.1">Q6</text>
<text x="61.6" y="122.5">S8050</text>
<text x="71.8" y="122.5">R19</text>
<text x="71.8" y="125.3">1K</text>
<text x="83.7" y="121.1">Q3</text>
<text x="83.7" y="122.5">S8050</text>
<text x="92.5" y="122.5">R20</text>
<text x="92.5" y="125.3">1K</text>
<text x="104.4" y="121.1">Q5</text>
<text x="104.4" y="122.5">S8050</text>
<text x="40.1" y="137.7">R23</text>
<text x="60.8" y="137.7">R15</text>
<text x="82.8" y="137.7">R25</text>
<text x="104.2" y="134.9">U3</text>
<text x="174" y="137.1">R11 20K</text>
<text x="182.8" y="134.2">R9</text>
<text x="182.8" y="135.6">10K</text>
<text x="40.1" y="139.1">47R</text>
<text x="60.8" y="139.1">47R</text>
<text x="82.8" y="139.1">47R</text>
<text x="158.8" y="142.7">R29</text>
<text x="174" y="141.1">Q10</text>
<text x="174" y="142.5">S8050</text>
<text x="189.6" y="138.4">Q1</text>
<text x="189.6" y="139.7">NCE60P45K</text>
<text x="201.5" y="142.5">JP3</text>
<text x="221.4" y="141.1">R12</text>
<text x="221.4" y="142.5">4.7K</text>
<text x="235.8" y="141.3">+ EC2</text>
<text x="29.1" y="146">R24</text>
<text x="29.1" y="148.7">1K</text>
<text x="40.9" y="144.6">Q7</text>
<text x="40.9" y="146">S8050UC_F</text>
<text x="49.7" y="146">R27</text>
<text x="49.7" y="148.7">1K</text>
<text x="61.6" y="144.6">Q8</text>
<text x="61.6" y="146">S8050</text>
<text x="71.8" y="146">R28</text>
<text x="71.8" y="148.7">1K</text>
<text x="83.7" y="144.6">Q9</text>
<text x="83.7" y="146">S8050</text>
<text x="159.4" y="145.3">4.7K</text>
<text x="166.3" y="145.3">R30</text>
<text x="166.3" y="146.6">10K</text>
<text x="190.7" y="149.3">D4</text>
<text x="229.9" y="145.4">220uF/35V</text>
<text x="104.2" y="155.9">数码管3225</text>
<text x="190.7" y="150.7">SS34</text>
<text x="201.5" y="152.4">2510-5</text>
<text x="222.3" y="153.5">C10</text>
<text x="222.3" y="154.9">0.1uF</text>
</g>
<g font-size="1.2" fill="#262626">
<text x="72.5" y="22.6">VDD5V</text>
<text x="105.2" y="22">VDD33</text>
<text x="131.4" y="19.2">VDD33</text>
<text x="40.9" y="24.7">KEY1</text>
<text x="40.9" y="27.5">KEY1A</text>
<text x="40.9" y="28.9">KEY1B</text>
<text x="48.1" y="26.8">GND</text>
<text x="58.8" y="28.9">BEEP</text>
<text x="48.1" y="30.9">GND</text>
<text x="100.2" y="30.3">KEY1</text>
<text x="100.2" y="33">KEYA</text>
<text x="100.2" y="34.4">KEYB</text>
<text x="140.2" y="33">KEY1A</text>
<text x="140.2" y="34.4">KEY1B</text>
<text x="29.4" y="37.1">VDD33</text>
<text x="58.4" y="41.3">VDD33</text>
<text x="78.3" y="39.9">GND</text>
<text x="91.5" y="41.3">VDD33</text>
<text x="73.5" y="42.7">VDD33</text>
<text x="161.5" y="46.1">EXT_5V</text>
<text x="178.2" y="46.1">VDD5V</text>
<text x="214.2" y="46.1">VDD33</text>
<text x="52.1" y="51">GND</text>
<text x="64.4" y="50.9">NRST</text>
<text x="92.1" y="53.7">GND</text>
<text x="114.2" y="51">GND</text>
<text x="59" y="59.2">GND</text>
<text x="74.2" y="55.1">GND</text>
<text x="214.8" y="59.9">GND</text>
<text x="34.3" y="65.4">VDD33</text>
<text x="53.3" y="62">BEEP</text>
<text x="53.3" y="64.7">UC_C</text>
<text x="53.3" y="63.3">DIG4</text>
<text x="87.8" y="62">DIG1</text>
<text x="87.8" y="64.7">DIG7</text>
<text x="87.8" y="63.3">DIG8</text>
<text x="161" y="61.3">EXT_GND</text>
<text x="35.7" y="66.8">GND</text>
<text x="38.2" y="67.5">NRST</text>
<text x="38.2" y="68.9">SWCLK</text>
<text x="38.2" y="70.2">SWDIO</text>
<text x="53.3" y="70.2">UC_A</text>
<text x="53.3" y="67.5">UC_B</text>
<text x="53.3" y="71.6">DIG2</text>
<text x="53.3" y="66.1">DIG3</text>
<text x="53.3" y="68.9">DIG9</text>
<text x="87.8" y="67.5">PWM</text>
<text x="53.3" y="74.4">DIG10</text>
<text x="54" y="75.8">FG</text>
<text x="54" y="77.1">CW</text>
<text x="87.8" y="77.1">UC_D</text>
<text x="157.8" y="75.1">24V</text>
<text x="53.3" y="82.7">SWCLK</text>
<text x="53.3" y="81.3">SWDIO</text>
<text x="53.3" y="79.9">KEYB</text>
<text x="54" y="78.5">MO</text>
<text x="87.8" y="81.3">UC_E</text>
<text x="87.8" y="82.7">UC_F</text>
<text x="87.8" y="79.9">DIG5</text>
<text x="87.8" y="78.5">DIG6</text>
<text x="146" y="79.2">ETX_24V</text>
<text x="174.8" y="80.6">24V1</text>
<text x="87.8" y="84">UC_G</text>
<text x="145.8" y="87.5">EXT_GND</text>
<text x="29.9" y="91.6">GND</text>
<text x="52.7" y="95.1">KEYA</text>
<text x="88.1" y="94.4">GND</text>
<text x="219.5" y="94.4">EXT_5V</text>
<text x="52.7" y="96.4">KEY1</text>
<text x="89.2" y="96.4">NRST</text>
<text x="189.9" y="104.1">EXT_GND</text>
<text x="37.7" y="110.2">VDD33</text>
<text x="58.4" y="110.2">VDD33</text>
<text x="80.4" y="110.2">VDD33</text>
<text x="101.1" y="110.2">VDD33</text>
<text x="176.1" y="108.2">EXT_GND</text>
<text x="218.9" y="117.9">EXT_GND</text>
<text x="23" y="122.6">UC_A</text>
<text x="45" y="122.6">UC_B</text>
<text x="65.7" y="122.6">UC_C</text>
<text x="87.8" y="122.6">UC_D</text>
<text x="42.3" y="129.5">A</text>
<text x="63" y="129.5">B</text>
<text x="85" y="129.5">C</text>
<text x="107.1" y="129.5">D</text>
<text x="188.2" y="128.9">24V</text>
<text x="37.7" y="133.7">VDD33</text>
<text x="58.4" y="133.7">VDD33</text>
<text x="80.4" y="133.7">VDD33</text>
<text x="97.5" y="136.4">G</text>
<text x="120.9" y="137.8">DIG1</text>
<text x="219" y="135.8">VDD33</text>
<text x="234.4" y="137.1">24V</text>
<text x="97.5" y="141.9">E</text>
<text x="97.5" y="139.2">F</text>
<text x="120.9" y="141.9">DIG4</text>
<text x="120.9" y="140.6">DIG3</text>
<text x="120.9" y="139.2">DIG2</text>
<text x="120.9" y="143.3">DIG5</text>
<text x="151.9" y="142.7">MO</text>
<text x="23" y="146.1">UC_E</text>
<text x="65.7" y="146.1">UC_G</text>
<text x="97.5" y="144.7">D</text>
<text x="97.5" y="147.5">C</text>
<text x="120.9" y="144.7">DIG6</text>
<text x="120.9" y="146.1">DIG7</text>
<text x="120.9" y="147.5">DIG8</text>
<text x="120.9" y="148.8">DIG9</text>
<text x="191.9" y="145.4">MOT</text>
<text x="207.1" y="144">MOT</text>
<text x="208.5" y="146.8">CW</text>
<text x="208.5" y="148.2">PWM</text>
<text x="208.5" y="149.6">FG</text>
<text x="215.6" y="146.1">EXT_GND</text>
<text x="232.7" y="149.6">EXT_GND</text>
<text x="42.3" y="153">E</text>
<text x="64.4" y="153">F</text>
<text x="86.4" y="153">G</text>
<text x="97.5" y="150.2">B</text>
<text x="97.5" y="153">A</text>
<text x="120.9" y="150.2">DIG10</text>
<text x="171.4" y="156.5">GND</text>
<text x="186.5" y="156.5">EXT_GND</text>
<text x="219.7" y="159.2">GND</text>
</g>
<g font-size="1.2" fill="#4c4c4c">
<text x="35.1" y="41.3">1</text>
<text x="37.8" y="42">VDD</text>
<text x="34.5" y="42.7">24</text>
<text x="34.5" y="44">48</text>
<text x="35.1" y="46.8">9</text>
<text x="37.8" y="43.3">VDD</text>
<text x="37.8" y="44.7">VDD</text>
<text x="37.8" y="47.5">VDDA</text>
</g>
<g font-size="1.2" fill="#292929">
<text x="60.7" y="62">10</text>
<text x="60.7" y="63.3">11</text>
<text x="60.7" y="64.7">12</text>
<text x="64" y="62.7">PA0</text>
<text x="64" y="64.1">PA1</text>
<text x="64" y="65.4">PA2</text>
<text x="79.2" y="62.7">PB0</text>
<text x="79.2" y="64.1">PB1</text>
<text x="79.2" y="65.4">PB2</text>
<text x="83.4" y="62">18</text>
<text x="83.4" y="63.3">19</text>
<text x="83.4" y="64.7">20</text>
<text x="60.7" y="66.1">13</text>
<text x="60.7" y="67.5">14</text>
<text x="60.7" y="68.9">15</text>
<text x="60.7" y="70.2">16</text>
<text x="60.7" y="71.6">17</text>
<text x="64" y="66.8">PA3</text>
<text x="64" y="68.2">PA4</text>
<text x="64" y="69.6">PA5</text>
<text x="64" y="71">PA6</text>
<text x="79.2" y="66.8">PB3</text>
<text x="79.2" y="68.2">PB4</text>
<text x="79.2" y="69.6">PB5</text>
<text x="79.2" y="71">PB6</text>
<text x="83.4" y="66.1">39</text>
<text x="83.4" y="67.5">40</text>
<text x="83.4" y="68.9">41</text>
<text x="83.4" y="70.2">42</text>
<text x="83.4" y="71.6">43</text>
<text x="60.7" y="74.4">29</text>
<text x="60.7" y="75.8">30</text>
<text x="60.7" y="77.1">31</text>
<text x="64" y="72.3">PA7</text>
<text x="64" y="75.1">PA8</text>
<text x="64" y="76.5">PA9</text>
<text x="64" y="77.8">PA10</text>
<text x="78.7" y="77.8">PB10</text>
<text x="79.2" y="72.3">PB7</text>
<text x="79.2" y="75.1">PB8</text>
<text x="79.2" y="76.5">PB9</text>
<text x="83.4" y="74.4">45</text>
<text x="83.4" y="75.8">46</text>
<text x="83.4" y="77.1">21</text>
<text x="60.7" y="78.5">32</text>
<text x="60.7" y="79.9">33</text>
<text x="60.7" y="81.3">34</text>
<text x="60.7" y="82.7">37</text>
<text x="64" y="79.2">PA11</text>
<text x="64" y="80.6">PA12</text>
<text x="64" y="82">PA13(SWDIO)</text>
<text x="64" y="83.4">PA14(SWCLK)</text>
<text x="78.7" y="79.2">PB11</text>
<text x="78.7" y="80.6">PB12</text>
<text x="78.7" y="82">PB13</text>
<text x="78.7" y="83.4">PB14</text>
<text x="83.4" y="78.5">22</text>
<text x="83.4" y="79.9">25</text>
<text x="83.4" y="81.3">26</text>
<text x="83.4" y="82.7">27</text>
<text x="60.7" y="84">38</text>
<text x="61.3" y="86.8">2</text>
<text x="61.3" y="88.2">3</text>
<text x="61.3" y="89.5">4</text>
<text x="64" y="84.7">PA15</text>
<text x="64" y="87.5">PC13</text>
<text x="64" y="88.9">PC14-OSC32_IN(PC14)</text>
<text x="78.7" y="84.7">PB15</text>
<text x="83.4" y="84">28</text>
<text x="60.7" y="95.1">35</text>
<text x="61.3" y="92.3">5</text>
<text x="61.3" y="93.7">6</text>
<text x="64" y="90.3">PC15-OSC32_OUT(PC15)</text>
<text x="64" y="93">PF0-OSC_IN(PF0)</text>
<text x="64" y="94.4">PF1-OSC_OUT(PF1)</text>
<text x="64" y="95.8">PF6</text>
<text x="77.6" y="94.4">BOOT0</text>
<text x="83.4" y="93.7">44</text>
<text x="60.7" y="96.4">36</text>
<text x="64" y="97.2">PF7</text>
<text x="78.3" y="97.2">NRST</text>
<text x="83.4" y="96.4">7</text>
</g>
<g font-size="1.1" fill="#0e0e0e">
<text x="42.3" y="40">U2B</text>
<text x="35.4" y="51">STM32F030C8T6</text>
<text x="67.1" y="59.3">U2A STM32F030C8T6</text>
</g>
</svg>
